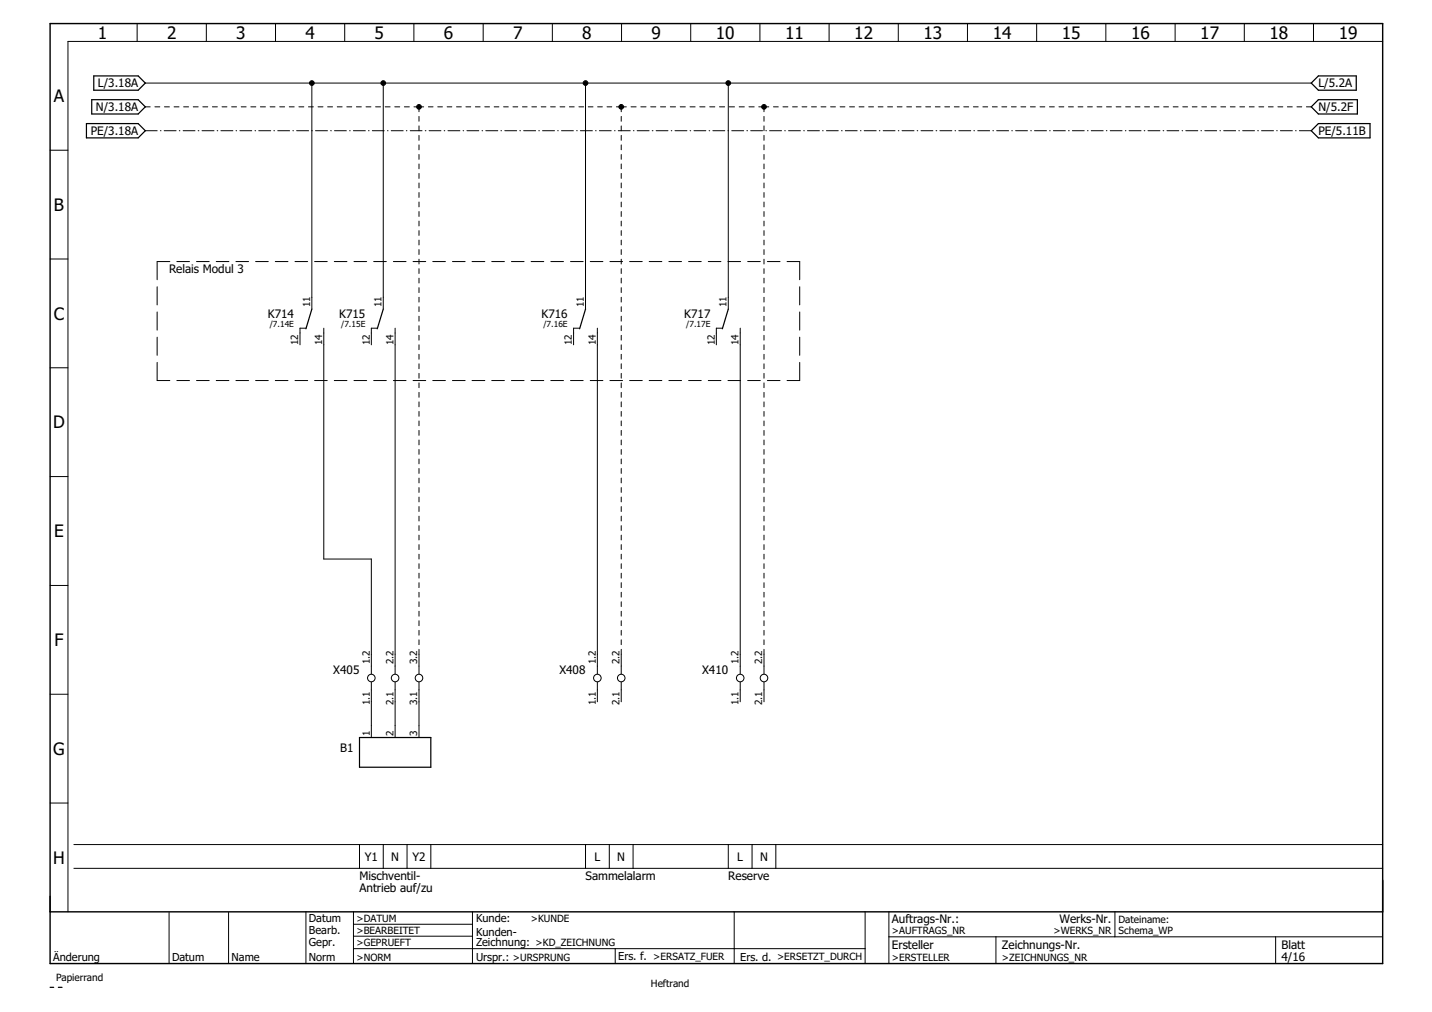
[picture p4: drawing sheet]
<svg xmlns="http://www.w3.org/2000/svg" width="297mm" height="210mm" viewBox="0 0 297 210" stroke-linecap="round" stroke-linejoin="round" font-family="sans-serif">
<g fill="none" stroke="#000" stroke-width=".21">
<path d="M28.4 4.9v3.7M30.1 17.2h241.9M42.8 4.9v3.7M57.1 4.9v3.7M64.7 17.2v46.9M71.5 4.9v3.7M79.5 17.2v46.9M85.9 4.9v3.7M100.2 4.9v3.7M114.6 4.9v3.7M121.5 17.2v46.9M128.9 4.9v3.7"/>
<path d="M143.3 4.9v3.7M151.1 17.2v46.9M157.6 4.9v3.7M172 4.9v3.7M186.3 4.9v3.7M200.7 4.9v3.7M215 4.9v3.7M229.4 4.9v3.7M243.8 4.9v3.7M258.1 4.9v3.7M272.5 4.9v3.7M286.8 8.6h-272.7v180.5"/>
<path d="M10.4 31.2h3.7M30.1 22.2h1.1M30.1 27.1h2.5M32.1 22.2h1M33.3 27.1h.1M34.1 27.1h2.4M34.1 22.2h1M36.1 22.2h1M37.2 27.1h.1M38 27.1h2.4M38.1 22.2h1M40.1 22.2h1"/>
<path d="M41.1 27.1h.2M41.9 27.1h2.5M42.1 22.2h1M44.1 22.2h1M45 27.1h.2M45.8 27.1h2.5M46.1 22.2h1M48 22.2h1.1M49 27.1h.1M49.8 27.1h2.4M50 22.2h1.1M52 22.2h1.1"/>
<path d="M52.9 27.1h.1M53.7 27.1h2.5M54 22.2h1.1M56 22.2h1M56.8 27.1h.1M57.6 27.1h2.5M58 22.2h1M60 22.2h1M60.7 27.1h.2M61.5 27.1h2.5M62 22.2h1M64 22.2h1"/>
<path d="M64.7 27.1h.1M65.4 27.1h2.5M66 22.2h1M68 22.2h1M68.6 27.1h.1M69.4 27.1h2.4M70 22.2h1M71.9 22.2h1.1M72.5 27.1h.1M73.3 27.1h2.5M73.9 22.2h1.1M75.9 22.2h1"/>
<path d="M76.4 27.1h.2M77.2 27.1h2.5M77.9 22.2h1M79.9 22.2h1M80.4 27.1h.1M81.2 27.1h2.4M81.9 22.2h1M83.9 22.2h1M84.3 27.1h.1M85.1 27.1h2.4M85.9 22.2h2M86.9 22.2v1"/>
<path d="M86.9 24.2v.9M86.9 26.1v1M86.9 28.1v1M86.9 30.1v1M86.9 32v1M86.9 34v1M86.9 36v1M86.9 38v1M86.9 39.9v1M88.2 27.1h.1M88.9 22.2h.9M89 27.1h2.5"/>
<path d="M90.8 22.2h1M92.1 27.1h.2M92.8 22.2h.9M92.9 27.1h2.5M94.7 22.2h1M96.1 27.1h.1M96.6 22.2h1M96.9 27.1h2.4M98.6 22.2h1M100 27.1h.1M100.6 22.2h.9M100.8 27.1h2.5"/>
<path d="M102.5 22.2h1M103.9 27.1h.1M104.5 22.2h.9M104.7 27.1h2.5M106.4 22.2h1M107.8 27.1h.2M108.4 22.2h.9M108.6 27.1h2.5M110.3 22.2h1M111.8 27.1h.1M112.3 22.2h.9M112.5 27.1h2.5"/>
<path d="M114.2 22.2h1M115.7 27.1h.1M116.2 22.2h1M116.5 27.1h2.4M118.1 22.2h1M119.6 27.1h.1M120.1 22.2h1M120.4 27.1h2.5M122 22.2h1M123.5 27.1h.2M124 22.2h.9M124.3 27.1h2.5"/>
<path d="M125.9 22.2h1M127.5 27.1h.1M127.9 22.2h2M128.2 27.1h2.5M128.9 22.2v1M128.9 24.2v.9M128.9 26.1v1M128.9 28.1v1M128.9 30.1v1M128.9 32v1M128.9 34v1M128.9 36v1"/>
<path d="M128.9 38v1M128.9 39.9v1M130.9 22.2h1.1M131.4 27.1h.1M132.2 27.1h2.4M132.9 22.2h1.1M135 22.2h1M135.3 27.1h.1M136.1 27.1h2.5M137 22.2h1.1M139 22.2h1.1M139.2 27.1h.2"/>
<path d="M140 27.1h2.5M141.1 22.2h1.1M143.1 22.2h1.1M143.2 27.1h.1M144 27.1h2.4M145.2 22.2h1M147.1 27.1h.1M147.2 22.2h1.1M147.9 27.1h2.4M149.2 22.2h1.1M151 27.1h.1M151.3 22.2h1.1"/>
<path d="M151.8 27.1h2.5M153.3 22.2h1.1M154.9 27.1h.2M155.4 22.2h1M155.7 27.1h2.5M157.4 22.2h2.1M158.5 22.2v1M158.5 24.2v.9M158.5 26.1v1M158.5 28.1v1M158.5 30.1v1M158.5 32v1"/>
<path d="M158.5 34v1M158.5 36v1M158.5 38v1M158.5 39.9v1M158.9 27.1h.1M159.6 27.1h2.5M160.4 22.2h1M162.4 22.2h1M162.8 27.1h.1M163.6 27.1h2.4M164.4 22.2h1M166.4 22.2h1"/>
<path d="M166.7 27.1h.1M167.5 27.1h2.5M168.3 22.2h1.1M170.3 22.2h1M170.6 27.1h.2M171.4 27.1h2.5M172.3 22.2h1M174.3 22.2h1M174.5 27.1h.2M175.3 27.1h2.5M176.2 22.2h1M178.2 22.2h1"/>
<path d="M178.5 27.1h.1M179.3 27.1h2.4M180.2 22.2h1M182.2 22.2h1M182.4 27.1h.1M183.2 27.1h2.5M184.1 22.2h1M186.1 22.2h1M186.3 27.1h.2M187.1 27.1h2.5M188.1 22.2h1M190.1 22.2h1"/>
<path d="M190.2 27.1h.2M191.1 27.1h2.4M192 22.2h1M194 22.2h1M194.2 27.1h.1M195 27.1h2.4M196 22.2h1M198 22.2h1M198.1 27.1h.1M198.9 27.1h2.5M199.9 22.2h1M201.9 22.2h1"/>
<path d="M202 27.1h.1M202.8 27.1h2.5M203.9 22.2h1M205.8 22.2h1.1M206 27.1h.1M206.7 27.1h2.5M207.8 22.2h1M209.8 22.2h1M209.9 27.1h.1M210.7 27.1h2.4M211.8 22.2h1M213.7 22.2h1.1"/>
<path d="M213.8 27.1h.1M214.6 27.1h2.5M215.7 22.2h1M217.7 22.2h1M217.7 27.1h.1M218.5 27.1h2.5M219.7 22.2h1M221.6 22.2h1.1M221.6 27.1h.2M222.4 27.1h2.5M223.6 22.2h1M225.6 27.1h.1"/>
<path d="M225.6 22.2h1M226.4 27.1h2.4M227.6 22.2h1M229.5 27.1h.1M229.5 22.2h1M230.3 27.1h2.4M231.5 22.2h1M233.4 27.1h.2M233.5 22.2h1M234.2 27.1h2.5M235.5 22.2h1M237.3 27.1h.2"/>
<path d="M237.4 22.2h1M238.1 27.1h2.5M239.4 22.2h1M241.3 27.1h.1M241.4 22.2h1M242.1 27.1h2.4M243.4 22.2h1M245.2 27.1h.1M245.3 22.2h1M246 27.1h2.5M247.3 22.2h1M249.1 27.1h.1"/>
<path d="M249.3 22.2h1M249.9 27.1h2.5M251.2 22.2h1.1M253 27.1h.2M253.2 22.2h1M253.8 27.1h2.5M255.2 22.2h1M257 27.1h.1M257.2 22.2h1M257.8 27.1h2.4M259.1 22.2h1.1M260.9 27.1h.1"/>
<path d="M261.1 22.2h1M261.7 27.1h2.5M263.1 22.2h1M264.8 27.1h.1M265.1 22.2h1M265.6 27.1h2.5M267 22.2h1.1M268.7 27.1h.2M269 22.2h1M269.5 27.1h2.5M271 22.2h1M10.4 53.7h3.7"/>
<path d="M32.6 59.5v3.7M35.2 54.3h-2.6v3.7M36.7 54.3h2.6M40.8 54.3h2.6M44.9 54.3h2.6M48.9 54.3h2.7M53 54.3h2.6M57.1 54.3h2.6M61.2 54.3h2.6M65.3 54.3h2.6M69.3 54.3h2.7M73.4 54.3h2.7"/>
<path d="M77.5 54.3h2.6M81.6 54.3h2.6M85.7 54.3h2.6M86.9 41.9v1M86.9 43.9v1M86.9 45.9v1M86.9 47.8v1M86.9 49.8v1M86.9 51.8v1M86.9 53.8v1M86.9 55.7v1M86.9 57.7v1"/>
<path d="M86.9 59.7v1M89.8 54.3h2.6M93.9 54.3h2.6M97.9 54.3h2.7M102 54.3h2.6M106.1 54.3h2.6M110.2 54.3h2.6M114.3 54.3h2.6M118.3 54.3h2.7M122.4 54.3h2.7M126.5 54.3h2.6M128.9 41.9v1"/>
<path d="M128.9 43.9v1M128.9 45.9v1M128.9 47.8v1M128.9 49.8v1M128.9 51.8v1M128.9 53.8v1M128.9 55.7v1M128.9 57.7v1M128.9 59.7v1M130.6 54.3h2.6M134.7 54.3h2.6M138.7 54.3h2.7"/>
<path d="M142.8 54.3h2.7M146.9 54.3h2.6M151 54.3h2.6M155.1 54.3h2.6M158.5 41.9v1M158.5 43.9v1M158.5 45.9v1M158.5 47.8v1M158.5 49.8v1M158.5 51.8v1M158.5 53.8v1M158.5 55.7v1"/>
<path d="M158.5 57.7v1M158.5 59.7v1M159.2 54.3h2.6M163.3 54.3h2.6v3.7M165.9 59.5v3.7M10.4 76.3h3.7M32.6 75.2v3.7h2.6M32.6 64.7v3.8M32.6 69.9v3.8M36.7 78.9h2.6M40.8 78.9h2.6M44.9 78.9h2.6"/>
<path d="M48.9 78.9h2.7M53 78.9h2.6M57.1 78.9h2.6M61.2 78.9h2.6M63.5 68.1h-1.3v3.4M65.3 78.9h2.6M67.2 68.1v47.9h9.8v23.8M69.3 78.9h2.7M73.4 78.9h2.7M77.5 78.9h2.6M78.3 68.1h-1.3v3.4M81.6 78.9h2.6"/>
<path d="M82 68.1v71.7M85.7 78.9h2.6M86.9 61.7v1M86.9 63.6v1M86.9 65.6v1M86.9 67.6v1M86.9 69.6v.9M86.9 71.5v1M86.9 73.5v1M86.9 75.5v1M86.9 77.4v1M86.9 79.4v1"/>
<path d="M89.8 78.9h2.6M93.9 78.9h2.6M97.9 78.9h2.7M102 78.9h2.6M106.1 78.9h2.6M110.2 78.9h2.6M114.3 78.9h2.6M118.3 78.9h2.7M120.2 68.1h-1.2v3.4M122.4 78.9h2.7M123.9 68.1v71.7M126.5 78.9h2.6"/>
<path d="M128.9 61.7v1M128.9 63.6v1M128.9 65.6v1M128.9 67.6v1M128.9 69.6v.9M128.9 71.5v1M128.9 73.5v1M128.9 75.5v1M128.9 77.4v1M128.9 79.4v1M130.6 78.9h2.6M134.7 78.9h2.6"/>
<path d="M138.7 78.9h2.7M142.8 78.9h2.7M146.9 78.9h2.6M149.8 68.1h-1.2v3.4M151 78.9h2.6M153.5 68.1v71.7M155.1 78.9h2.6M158.5 61.7v1M158.5 63.6v1M158.5 65.6v1M158.5 67.6v1M158.5 69.6v.9"/>
<path d="M158.5 71.5v1M158.5 73.5v1M158.5 75.5v1M158.5 77.4v1M158.5 79.4v1M159.2 78.9h2.6M165.9 75.2v3.7h-2.6M165.9 64.7v3.8M165.9 69.9v3.8M10.4 98.8h3.7M86.9 81.4v1M86.9 83.4v1"/>
<path d="M86.9 85.3v1M86.9 87.3v1M86.9 89.3v1M86.9 91.3v1M86.9 93.2v1M86.9 95.2v1M86.9 97.2v1M86.9 99.2v1M128.9 81.4v1M128.9 83.4v1M128.9 85.3v1M128.9 87.3v1"/>
<path d="M128.9 89.3v1M128.9 91.3v1M128.9 93.2v1M128.9 95.2v1M128.9 97.2v1M128.9 99.2v1M158.5 81.4v1M158.5 83.4v1M158.5 85.3v1M158.5 87.3v1M158.5 89.3v1M158.5 91.3v1"/>
<path d="M158.5 93.2v1M158.5 95.2v1M158.5 97.2v1M158.5 99.2v1M86.9 101.1v1M86.9 103.1v1M86.9 105.1v1M86.9 107.1v1M86.9 109v1M86.9 111v1M86.9 113v1M86.9 115v1"/>
<path d="M86.9 116.9v1M86.9 118.9v1M128.9 101.1v1M128.9 103.1v1M128.9 105.1v1M128.9 107.1v1M128.9 109v1M128.9 111v1M128.9 113v1M128.9 115v1M128.9 116.9v1M128.9 118.9v1"/>
<path d="M158.5 101.1v1M158.5 103.1v1M158.5 105.1v1M158.5 107.1v1M158.5 109v1M158.5 111v1M158.5 113v1M158.5 115v1M158.5 116.9v1M158.5 118.9v1M10.4 121.4h3.7M86.9 120.9v1"/>
<path d="M86.9 122.9v.9M86.9 124.8v1M86.9 126.8v1M86.9 128.8v1M86.9 130.7v1M86.9 132.7v1M86.9 134.7v5.1M128.9 120.9v1M128.9 122.9v.9M128.9 124.8v1M128.9 126.8v1M128.9 128.8v1"/>
<path d="M128.9 130.7v1M128.9 132.7v1M128.9 134.7v5.1M158.5 120.9v1M158.5 122.9v.9M158.5 124.8v1M158.5 126.8v1M158.5 128.8v1M158.5 130.7v1M158.5 132.7v1M158.5 134.7v5.1M10.4 144h3.7"/>
<path d="M77 141.5v11.5M82 141.5v11.5M86.9 141.5v11.5M123.9 141.5v4.1M128.9 141.5v4.1M153.5 141.5v4.1M158.5 141.5v4.1M10.4 166.6h3.7M15.3 175.2h271.5M74.6 175.2v4.9M79.5 175.2v4.9M84.4 175.2v4.9"/>
<path d="M89.4 175.2v4.9M121.5 175.2v4.9M126.4 175.2v4.9M131.3 175.2v4.9M151.1 175.2v4.9M156 175.2v4.9M160.9 175.2v4.9M15.3 180.1h271.5M35.1 189.3v10.6M47.4 189.3v10.6M63.5 189.1v10.8M73.3 189.1v10.8"/>
<path d="M73.3 196.8h106.2M73.3 191.7h24.7M73.3 194.2h24.7M98 189.1v10.8M127.6 196.8v3.1M152.3 189.1v10.8M179.5 189.1v10.8M184.4 194.3h102.3M184.4 189.1v10.8M206.6 194.3v5.6M231.3 189.1v5.2M264.6 194.3v5.6"/>
<circle cx="77" cy="140.6" r=".78"/>
<circle cx="82" cy="140.6" r=".78"/>
<circle cx="86.9" cy="140.6" r=".78"/>
<circle cx="123.9" cy="140.6" r=".78"/>
<circle cx="128.9" cy="140.6" r=".78"/>
<circle cx="153.5" cy="140.6" r=".78"/>
<circle cx="158.5" cy="140.6" r=".78"/>
</g>
<g fill="none" stroke="#000" stroke-width=".25">
<path d="M19.5 15.7h9.2l1.4 1.5-1.4 1.5h-9.2zM272 17.2l1.5-1.5h7.8v3h-7.8zM17.9 25.6h10.8l1.4 1.5-1.4 1.5h-10.8zM19 20.7h9.7l1.4 1.5-1.4 1.4h-9.7zM272 27.1l1.5-1.5h10.7v3h-10.7zM273.5 20.7h8.1v2.9h-8.1l-1.5-1.4zM64.7 64.1l-1.2 4.1M79.5 64.1l-1.2 4.1M121.5 64.1l-1.3 4.1M151.1 64.1l-1.3 4.1M74.6 153h14.8v6.1h-14.8zM10.4 204.8h.7"/>
<path d="M12.1 204.8h.8"/>
</g>
<path d="M10.4 4.9h276.4v195h-276.4zM10.4 189.1h276.4" fill="none" stroke="#000" stroke-width=".3"/>
<g fill="#000" stroke="#000" stroke-width=".21">
<circle cx="64.7" cy="17.2" r=".49"/>
<circle cx="79.5" cy="17.2" r=".49"/>
<circle cx="121.5" cy="17.2" r=".49"/>
<circle cx="151.1" cy="17.2" r=".49"/>
<circle cx="86.9" cy="22.2" r=".49"/>
<circle cx="128.9" cy="22.2" r=".49"/>
<circle cx="158.5" cy="22.2" r=".49"/>
</g>
<g font-size="3.6">
<text x="20.3" y="8">1</text>
<text x="34.7" y="8">2</text>
<text x="49" y="8">3</text>
<text x="63.4" y="8">4</text>
<text x="77.7" y="8">5</text>
<text x="92.1" y="8">6</text>
<text x="106.4" y="8">7</text>
<text x="120.8" y="8">8</text>
<text x="135.1" y="8">9</text>
<text x="148.5" y="8">10</text>
<text x="162.9" y="8">11</text>
<text x="177.2" y="8">12</text>
<text x="191.6" y="8">13</text>
<text x="205.9" y="8">14</text>
<text x="220.3" y="8">15</text>
<text x="234.6" y="8">16</text>
<text x="249" y="8">17</text>
<text x="263.3" y="8">18</text>
<text x="277.7" y="8">19</text>
<text x="11.2" y="21.1">A</text>
<text x="11.2" y="43.7">B</text>
<text x="11.2" y="66.3">C</text>
<text x="11" y="88.8">D</text>
<text x="11.2" y="111.4">E</text>
<text x="11.3" y="134">F</text>
<text x="11.1" y="156.5">G</text>
<text x="11" y="179.1">H</text>
</g>
<g font-size="2.4">
<text x="19.9" y="23">N/3.18A</text>
<text x="20.3" y="18.1">L/3.18A</text>
<text x="273.5" y="18.1">L/5.2A</text>
<text x="273.5" y="23">N/5.2F</text>
<text x="18.8" y="28">PE/3.18A</text>
<text x="273.5" y="28">PE/5.11B</text>
<text x="35.1" y="56.7">Relais Modul 3</text>
<text x="55.5" y="65.9">K714</text>
<text x="70.4" y="65.9">K715</text>
<text x="112.3" y="65.9">K716</text>
<text x="141.9" y="65.9">K717</text>
<text x="69.1" y="139.9">X405</text>
<text x="116" y="139.9">X408</text>
<text x="145.6" y="139.9">X410</text>
<text x="70.6" y="155.9">B1</text>
<text x="75.7" y="178.5">Y1</text>
<text x="81.2" y="178.5">N</text>
<text x="85.5" y="178.5">Y2</text>
<text x="123.3" y="178.5">L</text>
<text x="128.1" y="178.5">N</text>
<text x="152.9" y="178.5">L</text>
<text x="157.7" y="178.5">N</text>
<text x="74.6" y="182.5">Mischventil-</text>
<text x="74.6" y="185">Antrieb auf/zu</text>
<text x="121.5" y="182.6">Sammelalarm</text>
<text x="151.1" y="182.6">Reserve</text>
<text x="185" y="191.3">Auftrags-Nr.:</text>
<text x="219.8" y="191.3">Werks-Nr.</text>
<text x="185" y="196.8">Ersteller</text>
<text x="207.8" y="196.8">Zeichnungs-Nr.</text>
<text x="265.8" y="196.8">Blatt</text>
<text x="265.8" y="199.2">4/16</text>
</g>
<g font-size="2.3">
<text x="64.1" y="191.2">Datum</text>
<text x="98.7" y="191.2">Kunde:</text>
<text x="64.1" y="196.2">Gepr.</text>
<text x="64.1" y="193.7">Bearb.</text>
<text x="98.7" y="194.1">Kunden-</text>
<text x="98.7" y="196.2">Zeichnung: &gt;KD_ZEICHNUNG</text>
<text x="11" y="199.2">Änderung</text>
<text x="35.7" y="199.2">Datum</text>
<text x="48" y="199.2">Name</text>
<text x="64.1" y="199.2">Norm</text>
<text x="98.7" y="199.2">Urspr.: &gt;URSPRUNG</text>
<text x="128.2" y="199.1">Ers. f. &gt;ERSATZ_FUER</text>
<text x="153.5" y="199.2">Ers. d. &gt;ERSETZT_DURCH</text>
</g>
<g font-size="2.1">
<text x="64.3" y="63.8" transform="rotate(-90 64.3 63.8)">11</text>
<text x="79.2" y="63.8" transform="rotate(-90 79.2 63.8)">11</text>
<text x="121.1" y="63.8" transform="rotate(-90 121.1 63.8)">11</text>
<text x="150.7" y="63.8" transform="rotate(-90 150.7 63.8)">11</text>
<text x="61.9" y="71.6" transform="rotate(-90 61.9 71.6)">12</text>
<text x="66.8" y="71.6" transform="rotate(-90 66.8 71.6)">14</text>
<text x="76.7" y="71.6" transform="rotate(-90 76.7 71.6)">12</text>
<text x="81.6" y="71.6" transform="rotate(-90 81.6 71.6)">14</text>
<text x="118.6" y="71.6" transform="rotate(-90 118.6 71.6)">12</text>
<text x="123.6" y="71.6" transform="rotate(-90 123.6 71.6)">14</text>
<text x="148.3" y="71.6" transform="rotate(-90 148.3 71.6)">12</text>
<text x="153.2" y="71.6" transform="rotate(-90 153.2 71.6)">14</text>
<text x="76.7" y="137.8" transform="rotate(-90 76.7 137.8)">1.2</text>
<text x="81.6" y="137.8" transform="rotate(-90 81.6 137.8)">2.2</text>
<text x="86.6" y="137.8" transform="rotate(-90 86.6 137.8)">3.2</text>
<text x="123.6" y="137.8" transform="rotate(-90 123.6 137.8)">1.2</text>
<text x="128.5" y="137.8" transform="rotate(-90 128.5 137.8)">2.2</text>
<text x="153.2" y="137.8" transform="rotate(-90 153.2 137.8)">1.2</text>
<text x="158.1" y="137.8" transform="rotate(-90 158.1 137.8)">2.2</text>
<text x="76.7" y="146.3" transform="rotate(-90 76.7 146.3)">1.1</text>
<text x="81.6" y="146.3" transform="rotate(-90 81.6 146.3)">2.1</text>
<text x="86.6" y="146.3" transform="rotate(-90 86.6 146.3)">3.1</text>
<text x="123.6" y="146.3" transform="rotate(-90 123.6 146.3)">1.1</text>
<text x="128.5" y="146.3" transform="rotate(-90 128.5 146.3)">2.1</text>
<text x="153.2" y="146.3" transform="rotate(-90 153.2 146.3)">1.1</text>
<text x="158.1" y="146.3" transform="rotate(-90 158.1 146.3)">2.1</text>
<text x="76.7" y="152.6" transform="rotate(-90 76.7 152.6)">1</text>
<text x="81.6" y="152.6" transform="rotate(-90 81.6 152.6)">2</text>
<text x="86.6" y="152.6" transform="rotate(-90 86.6 152.6)">3</text>
<text x="73.9" y="191.2">&gt;DATUM</text>
<text x="110.1" y="191.2">&gt;KUNDE</text>
<text x="232" y="191.3">Dateiname:</text>
<text x="73.9" y="193.7">&gt;BEARBEITET</text>
<text x="73.9" y="196.2">&gt;GEPRUEFT</text>
<text x="185" y="193.7">&gt;AUFTRAGS_NR</text>
<text x="218.5" y="193.7">&gt;WERKS_NR</text>
<text x="232" y="193.7">Schema_WP</text>
<text x="11.6" y="203.6">Papierrand</text>
<text x="73.9" y="199.2">&gt;NORM</text>
<text x="185" y="199.2">&gt;ERSTELLER</text>
<text x="207.8" y="199.2">&gt;ZEICHNUNGS_NR</text>
<text x="135" y="204.8">Heftrand</text>
</g>
<g font-size="1.7">
<text x="56" y="67.8">/7.14E</text>
<text x="70.8" y="67.8">/7.15E</text>
<text x="112.7" y="67.8">/7.16E</text>
<text x="142.3" y="67.8">/7.17E</text>
</g>
</svg>
